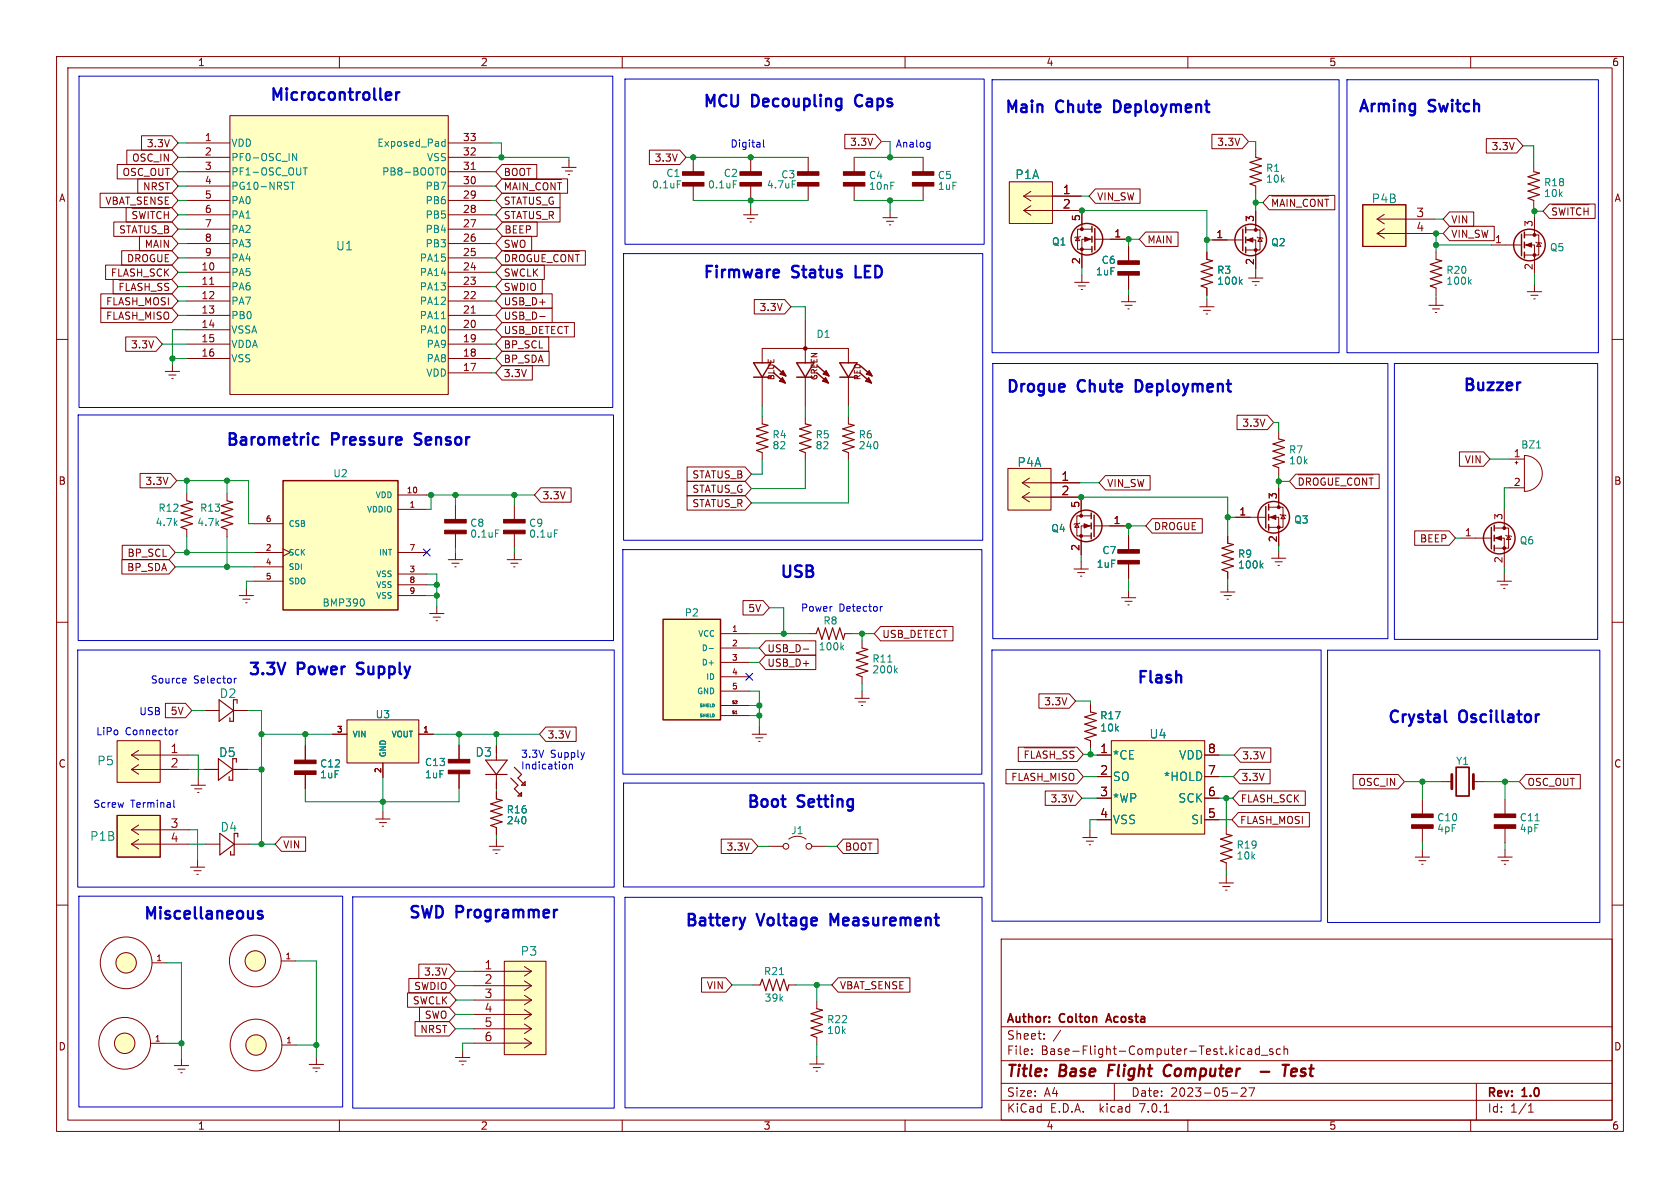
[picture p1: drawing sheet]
<svg xmlns="http://www.w3.org/2000/svg" width="297mm" height="210mm" viewBox="0 0 297 210" stroke-linecap="round" stroke-linejoin="round" font-family="sans-serif">
<g fill="none" stroke="#840000" stroke-width=".18">
<path d="M10 10h277v190h-277zM12 12h273v186h-273zM60 10v2M110 10v2M160 10v2M210 10v2M260 10v2M17.7 34.2h12.7l1.1 1.2-1.1 1.3h-12.7zM20.1 39.2h10.3l1.1 1.3-1.1 1.3h-10.3zM20.7 29.1h9.7l1.1 1.3-1.1 1.2h-9.7zM22.3 36.7h8.1l1.1 1.3-1.1 1.2h-8.1zM22.4 26.5h8l1.1 1.3-1.1 1.3h-8z"/>
<path d="M23.4 36.8h6.5M24.2 37.4h-.5l-.2 .2M24.4 31.6h6l1.1 1.3-1.1 1.3h-6zM24.6 37.4l.3 1.3M25 24h5.4l1.1 1.3-1.1 1.2h-5.4zM25.7 37.4l-.3 1.3M26.2 37.4v1.3M26.6 37.4h.7M27 37.4v1.3M28.5 37.5l-.4-.1-.3 .3M29 37.4v1.3M29.8 37.4v1.3"/>
<path d="M33 38h7.6M33 25.3h7.6M33 27.8h7.6M33 35.4h7.6M33 30.4h7.6M33 32.9h7.6M40.6 20.4h38.6v49.3h-38.6zM79.2 38h7.7M79.2 25.3h7.7M79.2 27.8h7.7M79.2 35.4h7.7M79.2 30.4h7.7"/>
<path d="M79.2 32.9h7.7M83.3 29.9h.7M88.7 34.2h10.3v2.5h-10.3l-1.1-1.3zM88.7 36.7h10.3v2.5h-10.3l-1.1-1.2zM88.7 31.6h11.6v2.6h-11.6l-1.1-1.3zM88.7 29.1h6.2v2.5h-6.2l-1.1-1.2zM88.9 39.2h6.1v2.6h-6.1l-1.1-1.3zM89.2 31.7h10.1M89.4 33.6v-1.3l.4 .9 .4-.9v1.3M90.6 33.6l.5-1.3 .4 1.3M91.9 32.3v1.3M93.2 32.3v1.3l-.7-1.3v1.3"/>
<path d="M95.5 32.4l-.3-.1-.4 .3M96 32.7a.42 .42 0 0 1 .4-.4 .42 .42 0 0 1 .5 .4M98.1 32.3v1.3l-.7-1.3v1.3M98.6 32.3h.7M98.9 32.3v1.3M99.3 29.6h2.6M99.9 30.2h1.3M100.5 30.9h.2M100.6 28.3v1.3M114.8 26.5h5.4l1.1 1.3-1.1 1.3h-5.4zM122.6 27.8v2.6M122.6 32.9v2.5"/>
<path d="M131.4 38h2.6M132.1 38.6h1.2M132.6 39.2h.2M132.7 27.8v2.6M132.7 32.9v2.5M132.7 36.7v1.3M142.9 27.8v2.6M142.9 32.9v2.5M149.4 23.7h5.3l1.1 1.3-1.1 1.3h-5.3zM151 27.8v2.6M151 32.9v2.5M156.1 38.5h2.5"/>
<path d="M156.7 39.1h1.3M157.2 39.8h.3M157.4 37.2v1.3M163.2 27.8v2.6M163.2 32.9v2.5M178.4 32.1h7.7v7.4h-7.7zM181 37.2h10.1M181 37.2l1.2 .8M181 34.7h10.1M181 34.7l1.2 .8M182.2 36.4l-1.2 .8M182.2 33.8l-1.2 .9"/>
<path d="M191.3 37.2v3.3M193.6 33.4h8v2.5h-8l-1.1-1.2zM214.2 23.7h5.4l1.1 1.3-1.1 1.3h-5.4zM222 26.5v1.3M222 32.9v1.3M222 37.3v3.3M224.4 34.5h11.6v2.6h-11.6l-1.1-1.3zM224.8 34.7h10.1M225 36.5v-1.3l.4 .9 .4-.9v1.3M226.3 36.5l.4-1.3 .4 1.3M227.5 35.2v1.3M228.9 35.2v1.3l-.8-1.3v1.3"/>
<path d="M231.2 35.3l-.4-.1-.4 .3M231.6 35.6a.42 .42 0 0 1 .5-.4 .42 .42 0 0 1 .4 .4M233.8 35.2v1.3l-.8-1.3v1.3M234.2 35.2h.7M234.6 35.2v1.3M240.9 36.2h7.6v7.4h-7.6zM243.5 38.7h10.1M243.5 38.7l1.2 .9M244.7 37.9l-1.2 .8M256.3 37.5h4.2v2.5h-4.2l-1.2-1.3zM262.8 24.5h5.3l1.1 1.3-1.1 1.3h-5.3zM271.1 29.1v1.3"/>
<path d="M271.1 35.4v1.3M271.3 38.2v3.3M273.9 36.1h8.1v2.5h-8.1l-1.1-1.3zM274.4 36.2h6.5M275.2 36.8l-.5-.1-.2 .3M275.6 36.7l.3 1.3M276.7 36.7l-.3 1.3M277.2 36.7v1.3M277.6 36.7h.7M278 36.7v1.3M279.5 36.9l-.4-.2-.3 .3M280 36.7v1.3"/>
<path d="M280.8 36.7v1.3M10 60h2M17.8 54.5h12.6l1.1 1.3-1.1 1.2h-12.6zM17.8 51.9h12.6l1.1 1.3-1.1 1.3h-12.6zM18.7 46.9h11.7l1.1 1.2-1.1 1.3h-11.7zM20 49.4h10.4l1.1 1.3-1.1 1.2h-10.4zM21.1 49.5h8.8M21.5 44.3h8.9l1.1 1.3-1.1 1.3h-8.9zM21.8 50.1h-.6v1.3M22.2 59.6h5.4l1.1 1.2-1.1 1.3h-5.4zM22.3 50.1v1.3M23.2 51.4l.4-1.3 .4 1.3"/>
<path d="M24.7 41.8h5.7l1.1 1.3-1.1 1.2h-5.7zM25.1 50.1h-.5l-.2 .2M25.7 50.1v1.3M26.4 50.1v1.3M28.6 50.1h-.5l-.2 .2M29.8 50.1h-.5l-.2 .2M33 48.1h7.6M33 50.7h7.6M33 53.2h7.6M33 55.8h7.6M33 58.3h7.6M33 45.6h7.6"/>
<path d="M33 43.1h7.6M33 40.5h7.6M37.1 50.3h.7M79.2 48.1h7.7M79.2 50.7h7.7M79.2 53.2h7.7M79.2 55.8h7.7M79.2 58.3h7.7M79.2 45.6h7.7M79.2 43.1h7.7M79.2 40.5h7.7M83.3 55.3h.7"/>
<path d="M88.7 54.5h8.9v2.5h-8.9l-1.1-1.2zM88.7 51.9h8.9v2.6h-8.9l-1.1-1.3zM88.7 57h12.8v2.6h-12.8l-1.1-1.3zM88.7 49.4h7.2v2.5h-7.2l-1.1-1.2zM88.7 46.9h7.5v2.5h-7.5l-1.1-1.3zM88.7 44.3h14.8v2.6h-14.8l-1.1-1.3zM88.7 41.8h5.3v2.5h-5.3l-1.1-1.2zM88.7 59.6h8.3v2.5h-8.3l-1.1-1.3zM89.2 44.4h13.2M90 45.3l-.2-.2-.4-.1v1.3M91.4 45.2l-.3-.2h-.5v1.3M91.8 45.4a.42 .42 0 0 1 .5-.4 .42 .42 0 0 1 .4 .4"/>
<path d="M93.9 45.1h-.5l-.2 .2M94.5 45v1M95.2 45v1M95.4 55.9h1M96.4 45h-.6v1.3M98.7 45.1l-.4-.1-.4 .3M99.2 45.4a.42 .42 0 0 1 .4-.4 .42 .42 0 0 1 .4 .4M101.3 45v1.3l-.8-1.3v1.3M101.7 45h.7M102.1 45v1.3M133.3 53h5.4l1.1 1.2-1.1 1.3h-5.4zM142.4 56.5v7.6"/>
<path d="M190 49.9h2.5M190.5 41.9l.4 .6h-.8zM190.6 50.5h1.3M191 41.8l-.1 .1h-.8l-.1 .1M191.1 51.2h.3M191.3 48.6v1.3M193 42.3h-1.7v5.1M193 40.5h-2.5v3.6h2.5M193.5 42.3h5.4M198.2 53.3h2.6M198.9 54h1.3M199.4 54.6h.2"/>
<path d="M199.5 43.6v2.5M199.5 48.6v2.6M199.5 52.1v1.2M202.5 41h5.8v2.6h-5.8l-1.1-1.3zM212.1 54.2h2.5M212.7 54.9h1.3M213.2 55.5h.3M213.4 44.6v1.2M213.4 50.9v1.3M213.4 53v1.2M214.4 42.4h5.3M220.2 42.4h1.8v5.1"/>
<path d="M220.2 40.6h2.6v3.6h-2.6M220.7 49.1h2.6M221.4 49.8h1.2M221.9 50.4h.2M222 47.9v1.2M222.2 41.9l.2 .1h.7l.2 .2M222.8 42l.3 .7h-.7zM243.5 41.3h10.1M243.5 41.3l1.2 .8M244.7 40.4l-1.2 .9M252.6 54h2.5M253.2 54.6h1.3"/>
<path d="M253.7 55.2h.3M253.9 44.6v1.2M253.9 50.9v1.3M253.9 52.7v1.3M256.3 40h7.9v2.5h-7.9l-1.2-1.2zM263.7 43.3h5.3M269.5 43.3h1.8v5.1M269.5 41.5h2.5v3.6h-2.5M270 51.6h2.5M270.6 52.2h1.3M271.1 52.8h.3M271.3 50.3v1.3"/>
<path d="M271.5 42.8l.2 .1h.7l.1 .2M272 42.9l.4 .7h-.7zM285 60h2M29.2 65.7h2.5M29.8 66.3h1.3M30.4 66.9h.2M30.5 64.4v1.3M33 60.8h7.6M33 63.4h7.6M79.2 60.8h7.7M79.2 63.4h7.7M79.2 65.9h7.7"/>
<path d="M88.7 64.6h5.4v2.6h-5.4l-1.1-1.3zM88.7 62.1h8.4v2.5h-8.4l-1.1-1.2zM134.7 64.1v-2.5h15.3v2.5M134.7 66.7v5.1M134.7 73.7v1.2M142.4 66.7v5.1M142.4 73.7v1.2M150 66.7v5.1M150 73.7v1.2M218.7 73.4h5.4l1.1 1.3-1.1 1.2h-5.4zM226.1 76.3v1.3M258 79.9h4.3l1.1 1.3-1.1 1.2h-4.3z"/>
<path d="M21.5 98.9h8.4l1.1 1.3-1.1 1.3h-8.4zM21.6 96.4h8.3l1.1 1.3-1.1 1.2h-8.3zM24.8 83.7h5.3l1.1 1.3-1.1 1.2h-5.3zM33 87.2v1.3M33 93.6v1.3M40.1 87.2v1.3M40.1 93.6v1.3M45 97.7h5M45 92.6h5M50 97l1.3 .7-1.3 .6M70.4 90h5M70.4 87.5h5"/>
<path d="M70.4 97.7h5M79.2 98.9h2.6M79.9 99.6h1.3M80.5 89.3v2.5M80.5 94.4v2.5M80.5 97.7v1.2M89.7 98.9h2.5M90.3 99.6h1.3M90.9 89.3v2.5M90.9 94.4v2.5M90.9 97.7v1.2M95.6 86.2h5.4v2.6h-5.4l-1.1-1.3z"/>
<path d="M121.5 82.5h10.2l1.1 1.3-1.1 1.3h-10.2zM121.5 87.6h10.2l1.1 1.3-1.1 1.3h-10.2zM121.5 85.1h10.2l1.1 1.3-1.1 1.2h-10.2zM134.7 80v1.3M142.4 80v1.3M150 80v1.3M178.2 82.8h7.6v7.4h-7.6zM180.7 87.9h10.2M180.7 87.9l1.3 .8M180.7 85.3h10.2M180.7 85.3l1.3 .9M182 87l-1.3 .9"/>
<path d="M182 84.5l-1.3 .8M190.4 92.6l.4 .6h-.8zM190.9 92.5l-.1 .1h-.8l-.1 .1M191.1 87.9v3.3M191.1 99.3v1.3M192.9 93h-1.8v5M192.9 91.2h-2.5v3.5h2.5M193.4 93h5.4M195.4 84.1h7.9v2.5h-7.9l-1.1-1.3zM199.5 94.6v2.6M199.5 99.7v2.5M203.7 91.7h8.9v2.5h-8.9l-1.1-1.2z"/>
<path d="M217 94.7v1.3M218.4 91.4h5.4M224.3 91.4h1.8v5.1M224.3 89.7h2.5v3.5h-2.5M224.8 98.7h2.5M225.4 99.3h1.3M225.9 99.9h.3M226.1 82.7v1.2M226.1 86.4v3.3M226.1 97.4v1.3M226.3 90.9l.1 .2h.8l.1 .1M226.8 91.1l.4 .6h-.8z"/>
<path d="M229.1 83.8h14.7v2.6h-14.7l-1.1-1.3zM229.5 83.9h13.3M230.4 84.8l-.2-.2-.5-.1v1.3M231.7 84.7l-.3-.2h-.4v1.3M232.2 84.9a.42 .42 0 0 1 .4-.4 .42 .42 0 0 1 .4 .4M234.2 84.6h-.5l-.1 .2M234.8 84.5v1M235.6 84.5v1M236.8 84.5h-.6v1.3M239 84.6l-.4-.1-.3 .3M239.5 84.9a.42 .42 0 0 1 .4-.4 .42 .42 0 0 1 .4 .4M241.6 84.5v1.3l-.7-1.3v1.3"/>
<path d="M242 84.5h.8M242.4 84.5v1.3M250.1 93.9h6.1l1.1 1.2-1.1 1.3h-6.1zM258.3 95.1h5.4M264.2 95.1h1.7v5.1M264.2 93.3h2.5v3.6h-2.5M265.9 90v3.3M266.2 94.6l.1 .1h.8l.1 .2M266.7 94.7l.4 .7h-.8zM267 81.2h2.5M267 86.2h2.5M267.8 81.8h.6"/>
<path d="M268.1 81.5v.5M269.5 80.5a3.2 3.2 0 0 1 3.2 3.2 3.2 3.2 0 0 1-3.2 3.2zM10 110h2M42.3 105.3h2.5M42.9 105.9h1.3M43.4 106.6h.3M43.6 104v1.3M45 100.2h5M45 102.7h5M70.4 105.3h5M70.4 101.5h5M70.4 103.4h5"/>
<path d="M75.9 108.5h2.6M76.6 109.1h1.3M77.1 109.7h.2M77.2 107.2v1.3M80.4 100.2h.2M90.8 100.2h.3M127.4 112h5.1M127.4 114.6h5.1M127.4 117.1h5.1M127.4 119.6h5.1M131.4 106.2h3.5l1.1 1.2-1.1 1.3h-3.5zM135.4 115.8h8.8v2.6h-8.8l-1.2-1.3z"/>
<path d="M135.4 113.3h8.8v2.5h-8.8l-1.2-1.2zM142 114.7h1M143 112h1.3M149.4 112h1.2M152.4 113.3v1.3M152.4 119.6v1.3M155.7 110.7h12.8v2.6h-12.8l-1.1-1.3zM189.9 100.6h2.5M190.5 101.2h1.3M191 101.9h.3M198.2 105.7h2.6M198.9 106.3h1.3"/>
<path d="M199.4 106.9h.2M199.5 104.4v1.3M215.8 104.6h2.5M216.4 105.3h1.3M216.9 105.9h.3M217 101.1v1.3M217 103.4v1.2M264.7 102.7h2.5M265.3 103.4h1.3M265.8 104h.3M265.9 101.5v1.2M285 110h2"/>
<path d="M20.7 130.9h7.6v7.4h-7.6zM23.2 136h10.2M23.2 136l1.3 .9M23.2 133.5h10.2M23.2 133.5l1.3 .8M24.5 135.2l-1.3 .8M24.5 132.6l-1.3 .9M29.2 124.3h3.6l1.1 1.3-1.1 1.3h-3.6zM33.8 138.8h2.5M34.4 139.4h1.3M35.1 137.5v1.3M36.1 136h2.5"/>
<path d="M36.2 125.6h2.5M41.3 136h2.5M41.4 125.6h2.5M54 131.8v2.6M54 136.9v2.5M58.8 129.8h2.5M61.3 127.3h12.7v7.6h-12.7zM67.7 134.9v2.5M74 129.8h2.6M81.2 131.7v2.5M81.2 136.8v2.5M87.8 131.8v2.6"/>
<path d="M87.8 136.9v2.5M87.8 140v1.2M96.5 128.5h5.4v2.6h-5.4l-1.1-1.3zM127.4 122.2h5.1M127.4 126.5h5.1M127.4 124.7h5.1M133 129.8h2.5M133.6 130.4h1.3M134.1 131.1h.3M134.2 128.5v1.3M151.1 123.4h2.6M151.8 124.1h1.2"/>
<path d="M152.3 124.7h.2M152.4 122.2v1.2M177.8 136h12.6l1.1 1.3-1.1 1.3h-12.6zM180 132.1h10.4l1.1 1.3-1.1 1.2h-10.4zM181.1 132.2h8.9M181.9 132.8h-.6v1.2M182.3 132.8v1.2M183.2 134l.4-1.2 .4 1.2M183.7 122.7h5.3l1.1 1.2-1.1 1.3h-5.3zM184.8 139.8h5.4l1.1 1.3-1.1 1.3h-5.4zM185.1 132.8h-.5l-.2 .2M185.7 132.8v1.2"/>
<path d="M186.4 132.8v1.2M188.6 132.8h-.4l-.3 .2M189.8 132.8h-.4l-.3 .2M192.8 124.6v1.3M192.8 130.9v1.3M193.9 133.5h2.6M193.9 137.3h2.6M196.5 130.9h16.5v16.5h-16.5zM213 133.5h2.5M213 137.3h2.5M219 139.8h11.8v2.6h-11.8l-1.1-1.3zM219.2 136h5.3v2.6h-5.3l-1.1-1.3z"/>
<path d="M219.3 132.2h5.4v2.5h-5.4l-1.1-1.2zM239.2 136.9h8l1.1 1.3-1.1 1.2h-8zM254.8 138.2h1.9M260.5 138.2h1.9M269.7 136.9h9.7v2.5h-9.7l-1.1-1.2zM10 160h2M20.7 144.1h7.6v7.4h-7.6zM23.2 149.2h10.2M23.2 149.2l1.3 .9M23.2 146.7h10.2M23.2 146.7l1.3 .8M24.5 148.4l-1.3 .8"/>
<path d="M24.5 145.8l-1.3 .9M33.7 153.3h2.5M34.3 153.9h1.3M34.8 154.6h.3M34.9 140.1h.3M34.9 152v1.3M36.3 149.2h2.6M41.5 149.2h2.6M49.8 148h4.2v2.5h-4.2l-1.2-1.3zM66.4 144.8h2.6M67.1 145.4h1.2M67.6 146.1h.2"/>
<path d="M67.7 143.5v1.3M86.5 149.6h2.5M87.1 150.2h1.3M87.6 150.9h.3M87.8 146.3v1.3M87.8 148.3v1.3M127.5 148.3h5.4l1.1 1.3-1.1 1.3h-5.4zM135.9 149.6h2.5M139.4 148.3a2.54 2.54 0 0 1 3.1 0M143.5 149.6h2.5M149.1 148.3h6.1v2.6h-6.1l-1.1-1.3zM191.4 148.1h2.6"/>
<path d="M192 148.7h1.3M192.6 149.3h.2M192.7 146.8v1.3M193.9 141.1h2.6M193.9 144.9h2.6M213 141.1h2.5M213 144.9h2.5M215.5 156.1h2.6M216.2 156.7h1.2M216.7 157.4h.2M216.8 146.2v1.2M216.8 152.5v1.3"/>
<path d="M216.8 154.8v1.3M218.9 143.6h12.6v2.6h-12.6l-1.1-1.3zM250.2 151.5h2.5M250.8 152.1h1.3M251.3 152.8h.3M251.5 141.4v2.5M251.5 146.4v2.6M251.5 150.2v1.3M264.8 151.5h2.5M265.4 152.1h1.3M265.9 152.8h.3M266.1 141.4v2.5"/>
<path d="M266.1 146.4v2.6M266.1 150.2v1.3M285 160h2M26.9 170.2h2.5M49.7 169.9h2.5M72 175.5h7.5l1.1 1.3-1.1 1.3h-7.5zM72.3 173h7.1l1.1 1.2-1.1 1.3h-7.1zM74 170.4h5.4l1.1 1.3-1.1 1.3h-5.4zM74.2 178.1h5.2l1.1 1.2-1.1 1.3h-5.2zM83.8 179.3h10.2M83.8 176.8h10.2M83.8 174.2h10.2"/>
<path d="M83.8 171.7h10.2M89.2 169.9h7.3v16.5h-7.3zM92.7 178.5l1.3 .8M92.7 175.9l1.3 .9M92.7 173.4l1.3 .8M92.7 170.9l1.3 .8M94 179.3l-1.3 .9M94 176.8l-1.3 .8M94 174.2l-1.3 .9M94 171.7l-1.3 .8M124 172.8h4.3l1.1 1.3-1.1 1.3h-4.3zM133.1 174.1h1.3"/>
<path d="M139.4 174.1h1.3M144.4 177v1.3M148.2 172.8h12.7v2.6h-12.7l-1.1-1.3zM177 166h108v32h-108zM26.6 184.4h2.6M30.8 188.4h2.6M31.4 189h1.3M32 189.6h.2M32.1 187.1v1.3M49.8 184.7h2.6M54.7 188.2h2.5M55.3 188.8h1.3"/>
<path d="M55.8 189.4h.3M55.9 186.9v1.3M60 198v2M73.4 180.6h6l1.1 1.3-1.1 1.2h-6zM80.5 186.9h2.6M81.2 187.6h1.2M81.7 188.2h.2M81.8 185.7v1.2M83.8 184.4h10.2M83.8 181.9h10.2M92.7 183.6l1.3 .8M92.7 181l1.3 .9"/>
<path d="M94 184.4l-1.3 .8M94 181.9l-1.3 .8M110 198v2M143.1 188.1h2.6M143.8 188.7h1.2M144.3 189.4h.2M144.4 183.4v1.3M144.4 186.8v1.3M160 198v2M177 194.5h108M177 191.5h108M177 187.5h108"/>
<path d="M177 181.5h108M182.4 186.3v.1M182.4 185.5v.1M184.6 183.6v.1M184.6 182.8v.1M197 191.5v3M205.8 196.6h.8M210 198v2M217.6 193.2h1.2M219.6 185.4l.4 .1M219.6 192.3l-.2 .1M220 186.3l-.4 .1"/>
<path d="M220 192.3l.3 .3-.1 .3-.8 .9h.9M220.6 185.5h.6l.1 .9M220.8 192.3h1l-.7 1.5M221.3 185.8h-.5a.29 .29 0 0 0-.2 .3 .29 .29 0 0 0 .2 .3l.5-.1M222.6 185.5l-.4-.1-.3 .3v.4l.2 .2h.5M222.6 184.9v1.5M223 186.5h1.1M225 185.5l-.4-.1-.2 .2 .1 .2 .5 .2v.3h-.6M226.4 185.5l-.5-.1-.3 .3v.4l.2 .2h.6M227 185.5l.2-.1 .4 .1v.9M227 184.9v1.5M260 198v2"/>
<path d="M261 191.5v6.5M270.2 196.6h.9M270.2 195.5l.4-.4v1.5"/>
<circle cx="138.9" cy="149.6" r=".51"/>
<circle cx="143" cy="149.6" r=".51"/>
<circle cx="22.3" cy="170.2" r="4.6"/>
<circle cx="22.3" cy="170.2" r="1.8"/>
<circle cx="45.1" cy="169.9" r="4.6"/>
<circle cx="45.1" cy="169.9" r="1.8"/>
<circle cx="22" cy="184.4" r="4.6"/>
<circle cx="22" cy="184.4" r="1.8"/>
<circle cx="45.3" cy="184.7" r="4.6"/>
<circle cx="45.3" cy="184.7" r="1.8"/>
</g>
<path d="M206.5 188.2a1.2 1.2 0 0 0-.5 1.9l.5 .1M222.9 189.5h1.5M226.7 188.2h1.2M227.3 188.2l-.2 2M228.3 189.6l1-.2-.1-.4-.2-.1-.6 .1-.2 .9 .3 .3 .6-.1" fill="none" stroke="#840000" stroke-width=".4"/>
<path d="M257.4 135.6h2.3v5.1h-2.3zM196 179.2l-.5 1.5" fill="none" stroke="#840000" stroke-width=".3"/>
<g fill="none" stroke="#840000" stroke-width=".2">
<path d="M222 27.8l1 .3-2 .6 2 .6-2 .7 2 .6-2 .6 2 .7-2 .6 1 .4M271.1 30.4l1.1 .2-2.1 .6 2.1 .7-2.1 .6 2.1 .6-2.1 .7 2.1 .6-2.1 .7 1 .3M213.4 45.8l1 .3-2.1 .6 2.1 .7-2.1 .6 2.1 .6-2.1 .7 2.1 .6-2.1 .6 1.1 .4M253.9 45.8l1 .3-2 .6 2 .7-2 .6 2 .6-2 .7 2 .6-2 .6 1 .4M134.7 74.9l1.1 .3-2.1 .6 2.1 .7-2.1 .6 2.1 .6-2.1 .7 2.1 .6-2.1 .6 1 .4M142.4 74.9l1 .3-2 .6 2 .7-2 .6 2 .6-2 .7 2 .6-2 .6 1 .4M150 74.9l1 .3-2 .6 2 .7-2 .6 2 .6-2 .7 2 .6-2 .6 1 .4M226.1 77.6l1 .3-2.1 .6 2.1 .6-2.1 .7 2.1 .6-2.1 .6 2.1 .7-2.1 .6 1.1 .4M33 88.5l1 .3-2 .6 2 .6-2 .7 2 .6-2 .6 2 .7-2 .6 1 .4M40.1 88.5l1 .3-2 .6 2 .6-2 .7 2 .6-2 .6 2 .7-2 .6 1 .4M217 96l1.1 .3-2.1 .6 2.1 .6-2.1 .7 2.1 .6-2.1 .6 2.1 .7-2.1 .6 1 .4M144.3 112l.4-1 .6 2 .6-2 .7 2 .6-2 .6 2 .7-2 .6 2 .3-1"/>
<path d="M152.4 114.6l1 .2-2 .6 2 .7-2 .6 2 .6-2 .7 2 .6-2 .7 1 .3M38.6 134.1l2.5 1.9-2.5 1.9zM38.7 123.7l2.6 1.9-2.6 1.9zM41.1 134.1v3.8h-.6v-.6M41.3 123.7v3.8h-.7v-.6M41.8 134.1v.6M41.9 123.7v.6M85.9 136.9h3.8M85.9 134.4h3.8l-1.9 2.5zM90.3 137.5l1.3 1.3-.7 .6 1.3 1.3M90.9 135.6l1.3 1.3-.6 .6 1.2 1.3M92.8 138.2v.6h-.6z"/>
<path d="M192.8 125.9l1 .2-2 .6 2 .7-2 .6 2 .7-2 .6 2 .6-2 .7 1 .3M38.9 147.3l2.5 1.9-2.5 1.9zM41.4 147.3v3.8h-.6v-.6M42 147.3v.7M87.8 141.2l1 .3-2.1 .6 2.1 .6-2.1 .7 2.1 .6-2.1 .7 2.1 .6-2.1 .6 1.1 .4M92.2 140.1v.6h-.6zM216.8 147.4l1 .3-2 .6 2 .7-2 .6 2 .6-2 .7 2 .6-2 .6 1 .4M134.4 174.1l.3-1 .7 2 .6-2 .7 2 .6-2 .6 2 .7-2 .6 2 .2-1M144.4 178.3l1 .3-2 .6 2 .6-2 .7 2 .6-2 .6 2 .7-2 .6 1 .4"/>
</g>
<g fill="none" stroke="#840000" stroke-width=".25">
<path d="M193 40v1M193 41.8v1M193 43.6v1M193.5 40.4v3.8M219.7 40.5v3.8M220.2 40.1v1M220.2 41.9v1M220.2 43.7v1M269 41.4v3.8M269.5 41v1M269.5 42.8v1M269.5 44.6v1"/>
<path d="M133.2 64.1h3.1l-1.6 2.6zM133.2 66.7h3.1M136.8 65.9l2 1.8M136.9 64.7l2 1.7M137.8 67.4l.5-.6 .5 .9M137.8 67.4l1 .3M137.9 66.1l.5-.5 .5 .8M137.9 66.1l1 .3M138.3 67l.1 .2M138.4 65.7l.1 .3M138.6 67.3v.1h-.8M138.7 66v.1h-.8"/>
<path d="M140.8 64.1h3.1l-1.5 2.6zM140.8 66.7h3.1M144.4 65.9l2 1.8M144.5 64.7l2 1.7M145.5 67.4l.4-.6 .5 .9M145.5 67.4l.9 .3M145.6 66.1l.4-.5 .5 .8M145.6 66.1l.9 .3M145.9 67l.1 .2M146 65.7l.1 .3M146.2 67.3v.1h-.7M146.3 66v.1h-.7"/>
<path d="M148.5 64.1h3l-1.5 2.6zM148.5 66.7h3M152 65.9l2.1 1.8M152.1 64.7l2.1 1.7M153.1 67.4l.5-.6 .5 .9M153.1 67.4l1 .3M153.2 66.1l.5-.5 .5 .8M153.2 66.1l1 .3M153.5 67l.1 .2M153.6 65.7l.1 .3M153.8 67.3v.1h-.7M153.9 66v.1h-.7"/>
<path d="M50 85h20.4v22.8h-20.4zM192.9 90.7v1M192.9 92.5v1M192.9 94.2v1.1M193.4 91.1v3.8M223.8 89.5v3.8M224.3 89.2v1M224.3 90.9v1M224.3 92.7v1M263.7 93.2v3.8M264.2 92.8v1.1M264.2 94.6v1"/>
<path d="M264.2 96.4v1M117.2 109.5h10.2v17.8h-10.2z"/>
<circle cx="192.2" cy="42.3" r="2.79"/>
<circle cx="221.1" cy="42.4" r="2.79"/>
<circle cx="270.4" cy="43.3" r="2.79"/>
<circle cx="192" cy="93" r="2.79"/>
<circle cx="225.2" cy="91.4" r="2.79"/>
<circle cx="265" cy="95.1" r="2.79"/>
</g>
<g fill="#840000" stroke="#840000" stroke-width=".18">
<path d="M269.7 43.3l1.1-.4v.8z"/>
<path d="M52.1 136.3h3.8v.6h-3.8z"/>
<path d="M52.1 134.4h3.8v.6h-3.8z"/>
<path d="M197.6 99.1h3.8v.6h-3.8z"/>
<path d="M197.6 97.2h3.8v.6h-3.8z"/>
<path d="M191.6 92.6l1.1 .4-1.1 .3z"/>
<path d="M120.6 32.3h3.9v.6h-3.9z"/>
<path d="M120.6 30.4h3.9v.6h-3.9z"/>
<path d="M130.8 32.3h3.8v.6h-3.8z"/>
<path d="M130.8 30.4h3.8v.6h-3.8z"/>
<path d="M141 32.3h3.8v.6h-3.8z"/>
<path d="M141 30.4h3.8v.6h-3.8z"/>
<path d="M161.3 32.3h3.8v.6h-3.8z"/>
<path d="M161.3 30.4h3.8v.6h-3.8z"/>
<path d="M149.1 32.3h3.8v.6h-3.8z"/>
<path d="M149.1 30.4h3.8v.6h-3.8z"/>
<path d="M78.6 93.7h3.8v.7h-3.8z"/>
<path d="M78.6 91.8h3.8v.7h-3.8z"/>
<path d="M191.8 41.9l1 .4-1 .4z"/>
<path d="M197.6 48h3.8v.6h-3.8z"/>
<path d="M197.6 46.1h3.8v.6h-3.8z"/>
<path d="M220.5 42.4l1-.4v.8z"/>
<path d="M249.6 145.8h3.8v.6h-3.8z"/>
<path d="M249.6 143.9h3.8v.6h-3.8z"/>
<path d="M264.2 145.8h3.8v.6h-3.8z"/>
<path d="M264.2 143.9h3.8v.6h-3.8z"/>
<path d="M224.5 91.4l1.1-.3v.7z"/>
<path d="M79.2 136.1h3.9v.7h-3.9z"/>
<path d="M79.2 134.2h3.9v.7h-3.9z"/>
<path d="M89 93.7h3.8v.7h-3.8z"/>
<path d="M89 91.8h3.8v.7h-3.8z"/>
<path d="M264.4 95.1l1-.4v.8z"/>
<circle cx="271.3" cy="45.1" r=".25"/>
<circle cx="271.3" cy="41.5" r=".25"/>
<circle cx="191.1" cy="94.7" r=".25"/>
<circle cx="191.1" cy="91.2" r=".25"/>
<circle cx="191.3" cy="44.1" r=".25"/>
<circle cx="191.3" cy="40.5" r=".25"/>
<circle cx="222" cy="44.2" r=".25"/>
<circle cx="222" cy="40.6" r=".25"/>
<circle cx="226.1" cy="93.2" r=".25"/>
<circle cx="226.1" cy="89.7" r=".25"/>
<circle cx="265.9" cy="96.9" r=".25"/>
<circle cx="265.9" cy="93.3" r=".25"/>
</g>
<g fill="#ffffc2" stroke="#ffffc2" stroke-width=".18">
<path d="M240.9 36.2h7.6v7.4h-7.6z"/>
<path d="M117.2 109.5h10.2v17.8h-10.2z"/>
<path d="M20.7 130.9h7.6v7.4h-7.6z"/>
<path d="M178.4 32.1h7.7v7.4h-7.7z"/>
<path d="M50 85h20.4v22.8h-20.4z"/>
<path d="M61.3 127.3h12.7v7.6h-12.7z"/>
<path d="M20.7 144.1h7.6v7.4h-7.6z"/>
<path d="M196.5 130.9h16.5v16.5h-16.5z"/>
<path d="M40.6 20.4h38.6v49.3h-38.6z"/>
<path d="M178.2 82.8h7.6v7.4h-7.6z"/>
<path d="M89.2 169.9h7.3v16.5h-7.3z"/>
<circle cx="22" cy="184.4" r="1.8"/>
<circle cx="22.3" cy="170.2" r="1.8"/>
<circle cx="45.3" cy="184.7" r="1.8"/>
<circle cx="45.1" cy="169.9" r="1.8"/>
</g>
<circle cx="142.4" cy="61.6" r=".2" fill="none" stroke="#840000" stroke-width=".41"/>
<g fill="none" stroke="#008484" stroke-width=".18">
<path d="M51.4 32.2h.7M51.7 27.1l.7 1.3v-1.3M51.7 32.2v1.3M53.6 29.7h.7M54 29.7v1.2M78.1 25.6l.2 .3 .4-.1M78.1 29.8l.2-.1a.68 .68 0 0 1 .5 .6 .68 .68 0 0 1-.5 .6l-.2-.1-.1-.3zM78.7 24.6v1.3M78.7 25.1l-.4-.1-.2 .3M119.7 32h.6M78 56.3h.8M219.2 49.8l.4 .5"/>
<path d="M219.6 49.4l-.5 .5M259.7 49.8l.4 .5M260.1 49.4l-.5 .5M87.6 93.7h.6M98 93.7h.6M222.9 99.9l.4 .5M223.3 99.6l-.5 .5M64.3 106l.1 .4-.1 .6M125.3 114.6h.8M148.8 114.4l.4 .5M149.2 114l-.5 .5M158.3 118.5l.3 .5"/>
<path d="M158.6 118.1l-.4 .5"/>
</g>
<path d="M256.7 136.9v2.5M260.5 136.9v2.5" fill="none" stroke="#840000" stroke-width=".51"/>
<path d="M70 16.3v1.4M70.6 16.3a.52 .52 0 0 0-.6 .4M55.7 77.3l.6 .1M56.3 78.5l-.6 .1M45.7 161.6l.7 .2 .1 .2-.1 .3-.6 .1M45.7 161.1l.2-.1 .5 .1" fill="none" stroke="#0000c2" stroke-width=".41"/>
<g fill="none" stroke="#0000c2" stroke-width=".18">
<path d="M14 13.5h94.3v58.5h-94.3zM110.5 14h63.5v29.2h-63.5zM175.4 14.1h61.3v48.3h-61.3zM238.1 14.1h44.5v48.3h-44.5zM135 24.7v1.1l.1 .2M164.3 25.2h.1M164.4 25.2v1.1M164.4 25.9l-.1 .1M110.2 44.8h63.5v50.7h-63.5zM13.8 73.4h94.7v39.8h-94.7zM175.5 64.3h69.9v48.6h-69.9zM246.5 64.3h35.9v48.7h-35.9z"/>
<path d="M110.1 97.2h63.5v39.7h-63.5zM13.7 114.9h94.9v41.9h-94.9zM32.7 119.9l.2 .3-.6 .1M41.4 119.9v.8M41.8 119.9l-.4 .2M155.6 107.2v.8M156 107.2l-.4 .2M175.4 114.9h58.2v47.9h-58.2zM234.7 114.9h48.1v48.2h-48.1zM31.1 129v.9M31.5 129l-.4 .3M32.8 120.7h-.1"/>
<path d="M100.7 135.1v.8M100.7 135.2l.1-.1 .3 .1 .1 .7M110.2 138.4h63.8v18.4h-63.8zM13.9 158.4h46.7v37.3h-46.7zM30.7 141.4v1.1l.2 .2M62.4 158.5h46.2v37.4h-46.2zM110.5 158.6h63.1v37.2h-63.1z"/>
</g>
<g fill="none" stroke="#008400" stroke-width=".18">
<path d="M31.5 38h1.5M31.5 35.4h1.5M31.5 27.8h1.5M31.5 32.9h1.5M31.5 30.4h1.5M31.5 25.3h1.5M86.9 38h.7M86.9 35.4h.7M86.9 27.8h13.7v.5M86.9 32.9h.7M86.9 30.4h.7M86.9 25.3h1.7v2.5"/>
<path d="M121.3 27.8h21.6M122.6 35.4h20.3M132.7 35.4v1.3M151 35.4h12.2M151 27.8h12.2M155.8 25h1.6v2.8M157.4 35.4v1.8M191.1 34.7h1.4M191.1 37.2h22.3v7.4M220.7 25h1.3v1.5M222 34.2v3.1M222 35.8h1.3"/>
<path d="M253.6 38.7h1.5M269.2 25.8h1.9v3.3M271.1 36.7v.6h1.7M271.3 37.3v.9M31.5 43.1h1.5M31.5 48.1h1.5M31.5 55.8h1.5M31.5 50.7h1.5M31.5 53.2h1.5M31.5 45.6h1.5M31.5 40.5h1.5M33 58.3h-2.5v6.1"/>
<path d="M86.9 43.1h.7M86.9 48.1h.7M86.9 55.8h.7M86.9 50.7h.7M86.9 53.2h.7M86.9 45.6h.7M86.9 58.3h.7M86.9 40.5h.9M139.8 54.2h2.6v2.3M191.3 47.4v1.2M198.9 42.3h2.5M199.5 42.3v1.3"/>
<path d="M199.5 51.2v.9M213.4 42.4h1M213.4 52.2v.8M222 47.5v.4M253.6 41.3h1.5M253.9 41.3v3.3M253.9 52.2v.5M253.9 43.3h9.8M271.3 48.4v1.9M28.7 60.8h4.3M30.5 63.4h2.5M86.9 63.4h.7"/>
<path d="M86.9 60.8h.7M86.9 65.9h.7M134.7 71.8v1.9M142.4 71.8v1.9M150 71.8v1.9M225.2 74.7h.9v1.6M31 97.7h14M31.2 85h12.7v7.6h1.1M33 85v2.2M33 94.9v2.8M40.1 85v2.2M40.1 94.9v5.3"/>
<path d="M75.4 87.5h19.1M76.2 87.5v2.5h-.8M80.5 87.5v1.8M80.5 96.9v.8M90.9 87.5v1.8M90.9 96.9v.8M134.7 81.3v2.5h-1.9M142.4 81.3v5.1h-9.6M150 81.3v7.6h-17.2M190.9 87.9h26.1v6.8M190.9 85.3h3.4M191.1 98v1.3"/>
<path d="M198.8 93h3.8M199.5 93v1.6M217 91.4h1.4M226.1 83.9v2.5M226.1 96.5v.9M226.1 85.1h1.9M257.3 95.1h1M263.4 81.2h3.6M267 86.2h-1.1v3.8M31 100.2h14M45 102.7h-1.4v1.3M75.4 101.5h1.8v5.7"/>
<path d="M75.4 105.3h1.8M75.4 103.4h1.8M132.5 112h10.5M132.5 114.6h1.7M132.5 117.1h1.7M136 107.4h2.6v4.6M150.6 112h4M152.4 112v1.3M199.5 102.2v2.2M217 102.4v1M265.9 100.2v1.3M33.4 136h2.7"/>
<path d="M33.4 133.5h1.7v4M33.9 125.6h2.3M43.8 136h2.4M43.9 125.6h2.3v23.6M46.2 129.8h12.6M54 129.8v2M67.7 137.4v6.1M76.6 129.8h18.8M81.2 129.8v1.9M81.2 139.3v2.4h-27.2v-2.3M87.8 129.8v2M87.8 139.4v.6"/>
<path d="M132.5 122.2h1.7v6.3M132.5 126.5h1.7M132.5 124.7h1.7M152.4 120.9v1.3M190.1 123.9h2.7v.7M191.5 133.4h1.3M191.5 137.3h2.4M192.8 132.2v1.3h1.1M215.5 133.5h2.7M215.5 137.3h2.6M248.3 138.2h6.5M251.5 138.2v3.2"/>
<path d="M262.4 138.2h6.2M266.1 138.2v3.2M33.4 149.2h2.9M33.4 146.7h1.5v5.3M44.1 149.2h4.5M87.8 147.6v.7M134 149.6h1.9M146 149.6h2M191.3 141.1h2.6M193.9 144.9h-1.2v1.9M215.5 141.1h2.4M215.5 144.9h2.3"/>
<path d="M216.8 141.1v5.1M216.8 153.8v1M251.5 149v1.2M266.1 149v1.2M29.4 170.2h2.7v16.9M52.2 169.9h3.7v17M80.5 171.7h3.3M80.5 174.2h3.3M80.5 179.3h3.3M80.6 176.8h3.2M129.4 174.1h3.7M140.7 174.1h6.4"/>
<path d="M144.4 174.1v2.9M29.2 184.4h2.9M52.4 184.7h3.5M80.5 181.9h3.3M83.8 184.4h-2v1.3M144.4 184.7v2.1"/>
</g>
<path d="M74.8 97.1l1.2 1.2M76 97.1l-1.2 1.2M131.9 119l1.2 1.2M133.1 119l-1.2 1.2" fill="none" stroke="#000084" stroke-width=".18"/>
<g fill="#008400" stroke="#008400" stroke-width=".18">
<circle cx="32.1" cy="184.4" r=".46"/>
<circle cx="55.9" cy="184.7" r=".46"/>
<circle cx="40.1" cy="85" r=".46"/>
<circle cx="90.9" cy="87.5" r=".46"/>
<circle cx="40.1" cy="100.2" r=".46"/>
<circle cx="33" cy="97.7" r=".46"/>
<circle cx="33" cy="85" r=".46"/>
<circle cx="80.5" cy="87.5" r=".46"/>
<circle cx="46.2" cy="136" r=".46"/>
<circle cx="46.2" cy="149.2" r=".46"/>
<circle cx="46.2" cy="129.8" r=".46"/>
<circle cx="77.2" cy="105.3" r=".46"/>
<circle cx="67.7" cy="141.7" r=".46"/>
<circle cx="54" cy="129.8" r=".46"/>
<circle cx="144.4" cy="174.1" r=".46"/>
<circle cx="157.4" cy="27.8" r=".46"/>
<circle cx="191.3" cy="37.2" r=".46"/>
<circle cx="213.4" cy="42.4" r=".46"/>
<circle cx="157.4" cy="35.4" r=".46"/>
<circle cx="199.5" cy="42.3" r=".46"/>
<circle cx="266.1" cy="138.2" r=".46"/>
<circle cx="216.8" cy="141.1" r=".46"/>
<circle cx="217" cy="91.4" r=".46"/>
<circle cx="251.5" cy="138.2" r=".46"/>
<circle cx="222" cy="35.8" r=".46"/>
<circle cx="271.3" cy="37.3" r=".46"/>
<circle cx="192.8" cy="133.4" r=".46"/>
<circle cx="253.9" cy="41.3" r=".46"/>
<circle cx="253.9" cy="43.3" r=".46"/>
<circle cx="226.1" cy="85.1" r=".46"/>
<circle cx="191.1" cy="87.9" r=".46"/>
<circle cx="199.5" cy="93" r=".46"/>
<circle cx="76.2" cy="87.5" r=".46"/>
<circle cx="77.2" cy="103.4" r=".46"/>
<circle cx="87.8" cy="129.8" r=".46"/>
<circle cx="81.2" cy="129.8" r=".46"/>
<circle cx="152.4" cy="112" r=".46"/>
<circle cx="138.6" cy="112" r=".46"/>
<circle cx="134.2" cy="124.7" r=".46"/>
<circle cx="134.2" cy="126.5" r=".46"/>
<circle cx="122.6" cy="27.8" r=".46"/>
<circle cx="132.7" cy="27.8" r=".46"/>
<circle cx="132.7" cy="35.4" r=".46"/>
<circle cx="88.6" cy="27.8" r=".46"/>
<circle cx="30.5" cy="63.4" r=".46"/>
</g>
<g font-size="2.8" fill="#0000c2">
<text x="47.9" y="17.9">Microcontroller</text>
<text x="124.5" y="19.1">MCU</text>
<text x="133.1" y="19.1">Decoupling</text>
<text x="152" y="19.1">Caps</text>
<text x="177.8" y="20.1">Main</text>
<text x="186.9" y="20.1">Chute</text>
<text x="197.7" y="20.1">Deployment</text>
<text x="240.3" y="19.9">Arming</text>
<text x="252.8" y="19.9">Switch</text>
<text x="124.5" y="49.3">Firmware</text>
<text x="140.3" y="49.3">Status</text>
<text x="152" y="49.3">LED</text>
<text x="178.1" y="69.5">Drogue</text>
<text x="190.8" y="69.5">Chute</text>
<text x="201.5" y="69.5">Deployment</text>
<text x="258.8" y="69.2">Buzzer</text>
<text x="40.1" y="78.9">Barometric</text>
<text x="58.8" y="78.9">Pressure</text>
<text x="74.2" y="78.9">Sensor</text>
<text x="138" y="102.2">USB</text>
<text x="44" y="119.4">3.3V</text>
<text x="52.8" y="119.4">Power</text>
<text x="63.9" y="119.4">Supply</text>
<text x="201.2" y="120.9">Flash</text>
<text x="245.5" y="127.9">Crystal</text>
<text x="258.2" y="127.9">Oscillator</text>
<text x="132.2" y="142.9">Boot</text>
<text x="141.2" y="142.9">Setting</text>
<text x="25.6" y="162.6">Miscellaneous</text>
<text x="72.4" y="162.4">SWD Programmer</text>
<text x="121.3" y="163.8">Battery</text>
<text x="134.2" y="163.8">Voltage</text>
<text x="147.6" y="163.8">Measurement</text>
</g>
<g font-size="2.8" fill="#840000">
<text x="178" y="190.8">Title:</text>
<text x="187.4" y="190.8">Base</text>
<text x="196.6" y="190.8">Flight</text>
<text x="207.1" y="190.8">Computer</text>
<text x="229.9" y="190.8">Test</text>
</g>
<g font-size="2.1" fill="#008484">
<text x="179.4" y="31.8">P1A</text>
<text x="242.4" y="36.1">P4B</text>
<text x="59.3" y="44.4">U1</text>
<text x="179.8" y="82.7">P4A</text>
<text x="38.8" y="123.5">D2</text>
<text x="203.2" y="130.7">U4</text>
<text x="17.1" y="135.4">P5</text>
<text x="38.7" y="134">D5</text>
<text x="84" y="133.9">D3</text>
<text x="196.7" y="134.4">*CE</text>
<text x="208.4" y="134.4">VDD</text>
<text x="196.7" y="138.2">SO</text>
<text x="196.7" y="142">*WP</text>
<text x="205.7" y="138.2">*HOLD</text>
<text x="208.2" y="142">SCK</text>
<text x="15.9" y="148.8">P1B</text>
<text x="38.9" y="147.2">D4</text>
<text x="196.7" y="145.8">VSS</text>
<text x="210.5" y="145.8">SI</text>
<text x="92" y="169.1">P3</text>
</g>
<g font-size="2.1" fill="#840000">
<text x="187.8" y="34.4">1</text>
<text x="187.8" y="37">2</text>
<text x="250.3" y="38.5">3</text>
<text x="250.3" y="41">4</text>
<text x="187.6" y="85.1">1</text>
<text x="187.6" y="87.6">2</text>
<text x="30.1" y="133.2">1</text>
<text x="30.1" y="135.8">2</text>
<text x="194.4" y="133.2">1</text>
<text x="194.4" y="137">2</text>
<text x="213.5" y="137">7</text>
<text x="213.5" y="133.2">8</text>
<text x="194.4" y="140.8">3</text>
<text x="213.5" y="140.8">6</text>
<text x="30.1" y="146.4">3</text>
<text x="30.1" y="149">4</text>
<text x="194.4" y="144.7">4</text>
<text x="213.5" y="144.7">5</text>
<text x="85.6" y="171.5">1</text>
<text x="85.6" y="174">2</text>
<text x="85.6" y="176.5">3</text>
<text x="85.6" y="179.1">4</text>
<text x="85.6" y="181.6">5</text>
<text x="85.6" y="184.2">6</text>
<text x="178" y="183.9">Sheet:</text>
<text x="178" y="181.1">Author:</text>
<text x="186.2" y="183.9">/</text>
<text x="187.5" y="181.1">Colton</text>
<text x="196.3" y="181.1">Acosta</text>
<text x="178" y="186.6">File:</text>
<text x="184" y="186.6">Base-Flight-Computer-Test.kicad_sch</text>
<text x="178" y="196.8">KiCad</text>
<text x="178" y="194">Size:</text>
<text x="184.6" y="194">A4</text>
<text x="185.7" y="196.8">E.D.A.</text>
<text x="194.4" y="196.8">kicad</text>
<text x="200" y="194">Date:</text>
<text x="201.5" y="196.8">7.0.1</text>
<text x="206.9" y="194">2023-05-27</text>
<text x="263" y="194.2">Rev:</text>
<text x="263" y="196.8">Id:</text>
<text x="267" y="196.8">1/1</text>
<text x="269.2" y="194.2">1.0</text>
</g>
<g font-size="1.8" fill="#840000">
<text x="35" y="11.8">1</text>
<text x="85" y="11.8">2</text>
<text x="135" y="11.8">3</text>
<text x="185" y="11.8">4</text>
<text x="235" y="11.8">5</text>
<text x="285" y="11.8">6</text>
<text x="23.2" y="28.7">OSC_IN</text>
<text x="25.8" y="26.2">3.3V</text>
<text x="36.2" y="25">1</text>
<text x="36.2" y="27.6">2</text>
<text x="81.8" y="27.6">32</text>
<text x="81.8" y="25">33</text>
<text x="115.6" y="28.7">3.3V</text>
<text x="150.2" y="25.9">3.3V</text>
<text x="215.1" y="25.9">3.3V</text>
<text x="263.6" y="26.7">3.3V</text>
<text x="10.4" y="35.8">A</text>
<text x="21.5" y="31.3">OSC_OUT</text>
<text x="25.2" y="33.8">NRST</text>
<text x="36.2" y="30.1">3</text>
<text x="36.2" y="32.6">4</text>
<text x="36.2" y="35.2">5</text>
<text x="81.8" y="35.2">29</text>
<text x="81.8" y="32.6">30</text>
<text x="81.8" y="30.1">31</text>
<text x="89.1" y="34.4">~{MAIN_CONT}</text>
<text x="89.1" y="31.3">BOOT</text>
<text x="194" y="35.6">VIN_SW</text>
<text x="285.4" y="35.8">A</text>
<text x="18.5" y="36.3">VBAT_SENSE</text>
<text x="20.9" y="41.4">STATUS_B</text>
<text x="23.1" y="39.5">~{SWITCH}</text>
<text x="36.2" y="37.7">6</text>
<text x="36.2" y="40.3">7</text>
<text x="81.8" y="40.3">27</text>
<text x="81.8" y="37.7">28</text>
<text x="89.1" y="36.3">STATUS_G</text>
<text x="89.1" y="38.9">STATUS_R</text>
<text x="89.2" y="41.4">BEEP</text>
<text x="191" y="39.1" transform="rotate(-90 191 39.1)">5</text>
<text x="221.7" y="39.3" transform="rotate(-90 221.7 39.3)">3</text>
<text x="224.7" y="37.3">~{MAIN_CONT}</text>
<text x="256.6" y="39.7">VIN</text>
<text x="271" y="40.2" transform="rotate(-90 271 40.2)">3</text>
<text x="274.2" y="38.9">~{SWITCH}</text>
<text x="22.3" y="46.5">DROGUE</text>
<text x="25.5" y="44">MAIN</text>
<text x="35.6" y="47.9">10</text>
<text x="36.2" y="42.8">8</text>
<text x="36.2" y="45.3">9</text>
<text x="81.8" y="47.9">24</text>
<text x="81.8" y="45.3">25</text>
<text x="81.8" y="42.8">26</text>
<text x="89.1" y="47.1">~{DROGUE_CONT}</text>
<text x="89.1" y="44">SWO</text>
<text x="191" y="46.8" transform="rotate(-90 191 46.8)">2</text>
<text x="196.9" y="42">1</text>
<text x="202.9" y="43.2">MAIN</text>
<text x="215" y="42.2">1</text>
<text x="221.7" y="46.9" transform="rotate(-90 221.7 46.9)">2</text>
<text x="256.6" y="42.2">VIN_SW</text>
<text x="264.3" y="43.1">1</text>
<text x="271" y="47.8" transform="rotate(-90 271 47.8)">2</text>
<text x="19.5" y="49">FLASH_SCK</text>
<text x="20.8" y="52.2">~{FLASH_SS}</text>
<text x="35.6" y="50.4">11</text>
<text x="35.6" y="53">12</text>
<text x="81.8" y="53">22</text>
<text x="81.8" y="50.4">23</text>
<text x="89.1" y="51.6">SWDIO</text>
<text x="89.1" y="49">SWCLK</text>
<text x="18.6" y="56.7">FLASH_MISO</text>
<text x="18.6" y="54.1">FLASH_MOSI</text>
<text x="35.6" y="55.5">13</text>
<text x="35.6" y="58">14</text>
<text x="81.8" y="58">20</text>
<text x="81.8" y="55.5">21</text>
<text x="89.1" y="56.7">USB_D-</text>
<text x="89.1" y="54.1">USB_D+</text>
<text x="89.1" y="59.2">USB_DETECT</text>
<text x="134.2" y="55.1">3.3V</text>
<text x="23" y="61.7">3.3V</text>
<text x="35.6" y="60.6">15</text>
<text x="35.6" y="63.1">16</text>
<text x="81.8" y="65.7">17</text>
<text x="81.8" y="63.1">18</text>
<text x="81.8" y="60.6">19</text>
<text x="89.1" y="64.3">BP_SDA</text>
<text x="89.1" y="61.7">BP_SCL</text>
<text x="89.1" y="66.8">3.3V</text>
<text x="219.5" y="75.6">3.3V</text>
<text x="258.8" y="82.1">VIN</text>
<text x="267.6" y="80.9">1</text>
<text x="10.3" y="85.8">B</text>
<text x="25.6" y="85.9">3.3V</text>
<text x="95.9" y="88.4">3.3V</text>
<text x="122.3" y="84.7">STATUS_B</text>
<text x="122.3" y="89.8">STATUS_R</text>
<text x="122.3" y="87.3">STATUS_G</text>
<text x="190.9" y="89.8" transform="rotate(-90 190.9 89.8)">5</text>
<text x="195.7" y="86.3">VIN_SW</text>
<text x="225.8" y="88.3" transform="rotate(-90 225.8 88.3)">3</text>
<text x="229.4" y="86.6">~{DROGUE_CONT}</text>
<text x="267.6" y="86">2</text>
<text x="285.3" y="85.8">B</text>
<text x="196.8" y="92.7">1</text>
<text x="204" y="93.9">DROGUE</text>
<text x="219" y="91.2">1</text>
<text x="225.8" y="95.9" transform="rotate(-90 225.8 95.9)">2</text>
<text x="258.9" y="94.9">1</text>
<text x="265.7" y="92" transform="rotate(-90 265.7 92)">3</text>
<text x="22.4" y="101.1">BP_SDA</text>
<text x="22.4" y="98.6">BP_SCL</text>
<text x="190.9" y="97.4" transform="rotate(-90 190.9 97.4)">2</text>
<text x="250.9" y="96">BEEP</text>
<text x="265.7" y="99.6" transform="rotate(-90 265.7 99.6)">2</text>
<text x="132.2" y="108.4">5V</text>
<text x="156" y="112.9">USB_DETECT</text>
<text x="135.7" y="118">USB_D+</text>
<text x="135.7" y="115.5">USB_D-</text>
<text x="184.5" y="124.8">3.3V</text>
<text x="30.1" y="126.5">5V</text>
<text x="96.8" y="130.7">3.3V</text>
<text x="10.3" y="135.8">C</text>
<text x="180.8" y="134.9">~{FLASH_SS}</text>
<text x="219.6" y="134.4">3.3V</text>
<text x="285.3" y="135.8">C</text>
<text x="178.7" y="138.2">FLASH_MISO</text>
<text x="185.6" y="142">3.3V</text>
<text x="219.4" y="142">FLASH_SCK</text>
<text x="219.5" y="138.2">3.3V</text>
<text x="240" y="139.1">OSC_IN</text>
<text x="270" y="139.1">OSC_OUT</text>
<text x="219.2" y="145.8">FLASH_MOSI</text>
<text x="50.1" y="150.1">VIN</text>
<text x="128.3" y="150.5">3.3V</text>
<text x="149.4" y="150.5">BOOT</text>
<text x="74.8" y="172.6">3.3V</text>
<text x="72.9" y="177.7">SWCLK</text>
<text x="73.1" y="175.2">SWDIO</text>
<text x="124.8" y="175">VIN</text>
<text x="148.5" y="175">VBAT_SENSE</text>
<text x="10.3" y="185.8">D</text>
<text x="74.2" y="182.8">NRST</text>
<text x="75" y="180.2">SWO</text>
<text x="285.3" y="185.8">D</text>
<text x="35" y="199.8">1</text>
<text x="85" y="199.8">2</text>
<text x="135" y="199.8">3</text>
<text x="185" y="199.8">4</text>
<text x="235" y="199.8">5</text>
<text x="285" y="199.8">6</text>
</g>
<g font-size="1.8" fill="#008484">
<text x="40.9" y="26.1">VDD</text>
<text x="40.9" y="28.6">PF0-OSC_IN</text>
<text x="66.6" y="26.1">Exposed_Pad</text>
<text x="75.4" y="28.6">VSS</text>
<text x="40.9" y="31.2">PF1-OSC_OUT</text>
<text x="40.9" y="33.7">PG10-NRST</text>
<text x="67.4" y="31.2">PB8-BOOT0</text>
<text x="75.1" y="33.7">PB7</text>
<text x="115.2" y="33.5">0.1uF</text>
<text x="117.7" y="31.4">C1</text>
<text x="125.1" y="33.5">0.1uF</text>
<text x="127.9" y="31.4">C2</text>
<text x="135.5" y="33.5">4.7uF</text>
<text x="138.1" y="31.7">C3</text>
<text x="153.6" y="31.8">C4</text>
<text x="153.6" y="33.7">10nF</text>
<text x="165.7" y="31.8">C5</text>
<text x="165.7" y="33.7">1uF</text>
<text x="223.8" y="30.5">R1</text>
<text x="223.8" y="32.5">10k</text>
<text x="272.9" y="33.1">R18</text>
<text x="272.9" y="35">10k</text>
<text x="40.9" y="36.3">PA0</text>
<text x="40.9" y="38.8">PA1</text>
<text x="40.9" y="41.3">PA2</text>
<text x="75.1" y="41.3">PB4</text>
<text x="75.1" y="38.8">PB5</text>
<text x="75.1" y="36.3">PB6</text>
<text x="40.9" y="43.9">PA3</text>
<text x="40.9" y="46.4">PA4</text>
<text x="74.1" y="46.4">PA15</text>
<text x="75.1" y="43.9">PB3</text>
<text x="185.9" y="43.6">Q1</text>
<text x="194.7" y="46.8">C6</text>
<text x="224.7" y="43.7">Q2</text>
<text x="273.9" y="44.6">Q5</text>
<text x="40.9" y="49">PA5</text>
<text x="40.9" y="51.5">PA6</text>
<text x="74.1" y="51.5">PA13</text>
<text x="74.1" y="49">PA14</text>
<text x="193.7" y="48.8">1uF</text>
<text x="215.1" y="48.6">R3</text>
<text x="215.1" y="50.5">100k</text>
<text x="255.6" y="48.6">R20</text>
<text x="255.6" y="50.5">100k</text>
<text x="40.9" y="54">PA7</text>
<text x="40.9" y="56.6">PB0</text>
<text x="40.9" y="59.1">VSSA</text>
<text x="74.1" y="59.1">PA10</text>
<text x="74.1" y="56.6">PA11</text>
<text x="74.1" y="54">PA12</text>
<text x="144.3" y="59.9">D1</text>
<text x="40.9" y="61.7">VDDA</text>
<text x="40.9" y="64.2">VSS</text>
<text x="75.3" y="64.2">PA8</text>
<text x="75.3" y="61.7">PA9</text>
<text x="75.2" y="66.7">VDD</text>
<text x="136.5" y="77.7">R4</text>
<text x="144.1" y="77.7">R5</text>
<text x="151.7" y="77.7">R6</text>
<text x="136.5" y="79.6">82</text>
<text x="144.1" y="79.6">82</text>
<text x="151.7" y="79.6">240</text>
<text x="227.8" y="80.3">R7</text>
<text x="227.8" y="82.2">10k</text>
<text x="268.9" y="79.4">BZ1</text>
<text x="58.9" y="84.5">U2</text>
<text x="27.4" y="93.2">4.7k</text>
<text x="27.9" y="90.6">R12</text>
<text x="34.8" y="93.2">4.7k</text>
<text x="35.3" y="90.6">R13</text>
<text x="83.1" y="93.3">C8</text>
<text x="83.1" y="95.2">0.1uF</text>
<text x="93.5" y="93.3">C9</text>
<text x="93.5" y="95.2">0.1uF</text>
<text x="185.8" y="94.2">Q4</text>
<text x="228.7" y="92.7">Q3</text>
<text x="193.8" y="100.5">1uF</text>
<text x="194.8" y="98.1">C7</text>
<text x="218.8" y="98.7">R9</text>
<text x="218.8" y="100.7">100k</text>
<text x="268.6" y="96.4">Q6</text>
<text x="57" y="107.4">BMP390</text>
<text x="121" y="109.1">P2</text>
<text x="145.5" y="110.6">R8</text>
<text x="144.7" y="115.1">100k</text>
<text x="154.2" y="117.3">R11</text>
<text x="154.2" y="119.2">200k</text>
<text x="66.4" y="127.1">U3</text>
<text x="194.4" y="127.3">R17</text>
<text x="194.4" y="129.5">10k</text>
<text x="56.5" y="135.8">C12</text>
<text x="56.5" y="137.7">1uF</text>
<text x="75.1" y="135.6">C13</text>
<text x="75.1" y="137.7">1uF</text>
<text x="257.4" y="135.3">Y1</text>
<text x="89.5" y="143.9">R16</text>
<text x="89.5" y="145.9">240</text>
<text x="139.8" y="147.6">J1</text>
<text x="254" y="145.3">C10</text>
<text x="254" y="147.3">4pF</text>
<text x="268.6" y="145.3">C11</text>
<text x="268.6" y="147.3">4pF</text>
<text x="218.5" y="150.2">R19</text>
<text x="218.5" y="152.1">10k</text>
<text x="135" y="172.5">R21</text>
<text x="135.1" y="177.2">39k</text>
<text x="146.2" y="181">R22</text>
<text x="146.2" y="183">10k</text>
</g>
<g font-size="1.8" fill="#0000c2">
<text x="129.2" y="26.2">Digital</text>
<text x="158.4" y="26.2">Analog</text>
<text x="141.6" y="108.2">Power</text>
<text x="148.3" y="108.2">Detector</text>
<text x="26.7" y="120.9">Source</text>
<text x="34.2" y="120.9">Selector</text>
<text x="17" y="130">LiPo</text>
<text x="22.2" y="130">Connector</text>
<text x="24.6" y="126.5">USB</text>
<text x="92.1" y="134">3.3V</text>
<text x="92.1" y="136.1">Indication</text>
<text x="97.3" y="134">Supply</text>
<text x="16.5" y="142.9">Screw</text>
<text x="23.1" y="142.9">Terminal</text>
</g>
<g font-size="1.4" fill="#840000">
<text x="136.9" y="67.2" transform="rotate(-90 136.9 67.2)">BLUE</text>
<text x="144.6" y="67.2" transform="rotate(-90 144.6 67.2)">GREEN</text>
<text x="152.2" y="67.2" transform="rotate(-90 152.2 67.2)">RED</text>
<text x="71.8" y="87.2">10</text>
<text x="72.3" y="89.8">1</text>
<text x="46.9" y="92.3">6</text>
<text x="46.9" y="97.4">2</text>
<text x="46.9" y="99.9">4</text>
<text x="72.3" y="101.2">3</text>
<text x="72.3" y="97.4">7</text>
<text x="46.9" y="102.5">5</text>
<text x="72.3" y="103.1">8</text>
<text x="72.3" y="105">9</text>
<text x="129.3" y="111.8">1</text>
<text x="129.3" y="114.3">2</text>
<text x="129.3" y="116.8">3</text>
<text x="129.3" y="119.4">4</text>
<text x="129.3" y="121.9">5</text>
<text x="59.5" y="129.5">3</text>
<text x="74.7" y="129.5">1</text>
<text x="67.4" y="136.7" transform="rotate(-90 67.4 136.7)">2</text>
<text x="27.6" y="170">1</text>
<text x="50.4" y="169.6">1</text>
<text x="27.3" y="184.2">1</text>
<text x="50.5" y="184.5">1</text>
</g>
<g font-size="1.4" fill="#008484">
<text x="66.3" y="88.2">VDD</text>
<text x="51.1" y="93.3">CSB</text>
<text x="64.7" y="90.7">VDDIO</text>
<text x="51.1" y="98.4">SCK</text>
<text x="51.1" y="100.9">SDI</text>
<text x="66.8" y="98.4">INT</text>
<text x="51.1" y="103.4">SDO</text>
<text x="66.4" y="102.2">VSS</text>
<text x="66.4" y="104.1">VSS</text>
<text x="66.4" y="106">VSS</text>
<text x="123.3" y="112.7">VCC</text>
<text x="123.9" y="115.3">D-</text>
<text x="123.9" y="117.8">D+</text>
<text x="123.1" y="122.9">GND</text>
<text x="124.7" y="120.3">ID</text>
<text x="62.4" y="130.5">VIN</text>
<text x="69.1" y="130.5">VOUT</text>
<text x="68.4" y="133.9" transform="rotate(-90 68.4 133.9)">GND</text>
</g>
<g font-size=".7" fill="#008484">
<text x="123.6" y="125.1">SHIELD</text>
<text x="123.6" y="126.9">SHIELD</text>
</g>
<g font-size=".7" fill="#840000">
<text x="129.4" y="124.5">S2</text>
<text x="129.4" y="126.2">S1</text>
</g>
</svg>
